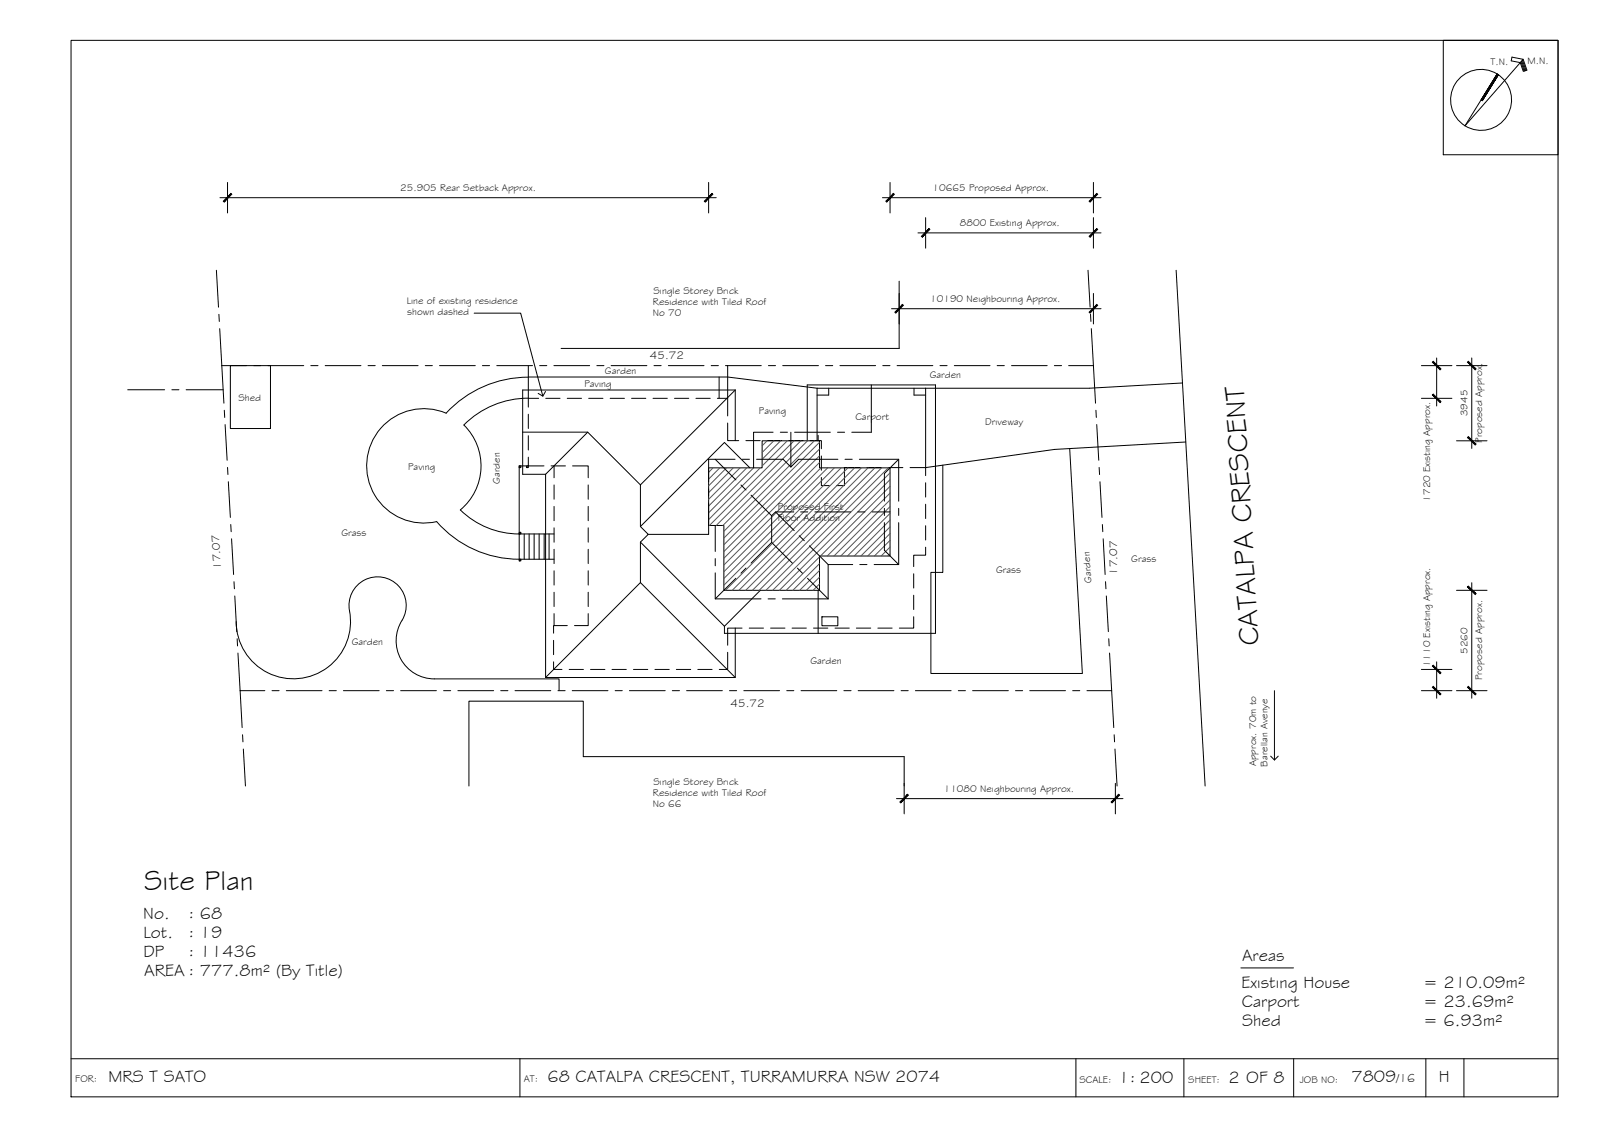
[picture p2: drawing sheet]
<svg xmlns="http://www.w3.org/2000/svg" width="420mm" height="297mm" viewBox="0 0 420 297" stroke-linecap="round" stroke-linejoin="round" font-family="sans-serif">
<!-- layer: BORDER -->
<g fill="none" stroke="#000" stroke-width=".26">
<path d="M18.6 10.6h390v277h-390zM378.5 10.6h30.1v30h-30.1zM393 19.6l-4.2 6.8M398.9 16.2l.8 2.4M399.1 16l.9 2.6M399.3 15.8l.9 2.7M399.5 15.6l1 2.8-1 .3-.8-2.3-2.3-.4 .1-1 3 .6-15.3 17.4 8.5-13.6M18.6 277.6h390M136.4 277.6v10M282.2 277.6v10M310.5 277.6v10M339.3 277.6v10"/>
<path d="M374 277.6v10M383.9 277.6v10"/>
<circle cx="388.4" cy="26.2" r="8"/>
</g>
<g fill="#000" stroke="#000" stroke-width=".26">
<path d="M392.7 19.4l-4.2 6.8zM392.7 19.4l.2 .2-4.4 6.6z"/>
<path d="M392.9 19.6l-4.4 6.6 .3 .2zM392.9 19.6l-4.1 6.8z"/>
</g>
<!-- layer: EXISTING -->
<g fill="none" stroke="#000" stroke-width=".26">
<path d="M235.8 73.7v17.6h-88.6M308.5 70.9l7.6 135.2M60.4 95.9h10.5v16.4h-10.5zM138.6 98.9a29.2 29.2 0 0 0-21.6 9.4 15 15 0 0 0-20.8 12.5 15 15 0 0 0 18.3 15.9 28.6 28.6 0 0 0 21.7 9.9M138.6 95.9v8.6M138.6 98.8h52.2l23.5 3M188.6 98.8v5.6M190.8 95.9v8.5M121.7 111.4a15 15 0 0 1-1 22.3 22 22 0 0 0 15.5 6.3M138.6 104.4a23.8 23.8 0 0 0-16.9 7M138.6 119.9v2.2h4.1M138.6 108.6v3.7"/>
<path d="M138.6 114.2v3.8M141.3 104.4h-2.7v2.3M143.1 104.4h3.8M148.8 104.4h3.7M154.4 104.4h3.7M160 104.4h3.8M165.6 104.4h3.8M171.3 104.4h3.7M176.9 104.4h3.7M182.5 104.4h3.8M188.1 104.4h2.7v4.6M190.8 110.9v4.6h2.9"/>
<path d="M195.6 115.5h3.8M201.3 115.5h3.7M206.9 115.5h3.7M212.5 115.5h2.9v2.2M214.3 101.8v13.7M215.4 119.5v3.8M217.3 101.8v1.8h-3M239.7 101.8v1.8h3.1M242.8 101.8v20.8l33.7-4.8 34.5-1.9M280.6 117.6l3.3 59h-39.8v-26.5h3.2v-28.1M310.1 100.4l-24.4 1.4h-71.4M136.2 139.5h.4v.5h-.4z"/>
<path d="M136.2 122.1h.4v.5h-.4zM136.2 140h9.1M137.5 140v6.6M138.1 122.1h.5v.5h-.5zM138.6 122.1h-2.4v24.5M138.8 140v6.6M140.1 140v6.6M141.4 140v6.6M142.7 140v6.6M144 140v6.6M144.5 122.1h3.8M145.3 122.1v3.2"/>
<path d="M145.3 127.1v3.8M145.3 132.8v3.7M145.3 138.4v3.7M150.2 122.1h4.1v3.2M154.3 127.1v3.8M154.3 132.8v3.7M154.3 138.4v3.7M215.4 125.2v2.1h2.1M225.6 122.6h-4.1v4.7h-2.1M227.4 122.6h3.8M233.1 122.6h3.7M238.7 122.6h4.1v2.1"/>
<path d="M242.8 126.6v3.7M242.8 132.2v3.7M242.8 137.8v3.8M136.2 146.6h.4v.5h-.4zM136.2 146.6h9.1M145.3 144v3.8M145.3 149.6v3.8M145.3 155.3v3.7M154.3 144v3.8M154.3 149.6v3.8M154.3 155.3v3.7M239.6 150.4v3.8"/>
<path d="M239.6 156.1v3.7M242.8 143.5v2.1h-3.2v2.9M91.7 160.1a15 15 0 0 1-13.3 17.8 15 15 0 0 1-16.5-14.9M91.7 160.1a7.5 7.5 0 0 1 9.2-8.6 7.5 7.5 0 0 1 4.1 12 10 10 0 0 0 8.9 14.5h32.7v3M145.2 173.5v2h2.2M145.2 167.9v3.7M145.3 160.9v3.1M148.8 164h-3.6v2M149.3 175.5h3.7M154.3 160.9v3.1h-3.6M154.9 175.5h3.8M160.5 175.5h3.8"/>
<path d="M166.1 175.5h3.8M171.8 175.5h3.7M177.4 175.5h3.8M183 175.5h3.8M190.8 171v4.5h-2.2M194.6 164.7h-3.8v4.5M196.5 164.7h3.7M202.1 164.7h3.8M207.7 164.7h3.8M213.4 164.7h3.7M219 164.7h3.7M224.6 164.7h3.8"/>
<path d="M230.2 164.7h3.8M239.6 161.7v3h-3.7M123 206.1v-22.3h30v14.6h84.1v7.7"/>
</g>
<!-- layer: ROOFPLAN EXIST. -->
<g fill="none" stroke="#000" stroke-width=".26">
<path d="M137.1 113.3h17l13.9 13.8M154.1 113.3l-11 11M192.8 102.2h-55.7v22.1h6M192.8 102.2l-24.8 24.9M192.8 102.2v13.3M211.7 115.5v-14.6h33.6v65.1h-55.3v-1.8M214.6 114.1v1.5M228.5 100.9v12.4M143.1 124.3v53.3M168 138l2 2.1-2 2M168 127.1v10.9M196.7 122.7l-6.7-6.7-22 22"/>
<path d="M168 142.1v10.6M168 142.1l22 22.1M170 140.1h15.9M199.4 154.8l-9.4 9.4M214.6 154.8v11.2M143.1 177.6l24.9-24.9 24.8 24.9M192.8 164.7v12.9h-49.7"/>
</g>
<!-- layer: NEWWORK -->
<path d="M185.9 122.7h14v-7.1h15v7.1h18.5v23.1h-18.5v9h-25v-17h-4zM215.6 161.7h4.1v2.4h-4.1z" fill="none" stroke="#000" stroke-width=".26"/>
<!-- layer: BOUNDARY -->
<g fill="none" stroke="#000" stroke-width=".26">
<path d="M56.8 70.9l.5 9.6M285.4 70.9l.5 9.6M57.4 82.4l.1 1.9M57.6 86.2l1.1 19.5M58.2 95.9h6.5M66.5 95.9h1.9M70.3 95.9h9.4M81.5 95.9h1.9M85.3 95.9h9.4M96.5 95.9h1.9M100.3 95.9h9.4M111.5 95.9h1.9"/>
<path d="M115.3 95.9h9.4M126.5 95.9h1.9M130.3 95.9h9.4M141.5 95.9h1.9M145.3 95.9h9.4M156.5 95.9h1.9M160.3 95.9h9.4M171.5 95.9h1.9M175.3 95.9h9.3M186.5 95.9h1.9M190.3 95.9h9.4M201.5 95.9h1.9"/>
<path d="M205.3 95.9h9.4M216.5 95.9h1.9M220.3 95.9h9.3M231.5 95.9h1.9M235.3 95.9h9.4M246.5 95.9h1.9M250.3 95.9h9.4M261.5 95.9h1.9M265.3 95.9h9.3M276.5 95.9h1.9M280.3 95.9h6.5M286 82.4l.1 1.9"/>
<path d="M286.2 86.2l1.1 19.5M33.5 102.2h9.7M45.1 102.2h1.8M48.8 102.2h9.7M58.8 107.6l.1 1.8M59 111.3l.6 9.4M287.4 107.6l.1 1.8M287.6 111.3l.6 9.4M59.7 122.5l.1 1.9M59.9 126.3l.5 9.4M60.5 137.5l.1 1.9M288.3 122.5l.1 1.9"/>
<path d="M288.5 126.3l.5 9.4M289.1 137.5l.1 1.9M60.7 141.3l.6 9.3M61.4 152.5l.1 1.9M61.6 156.2l.5 9.4M289.3 141.3l.5 9.3M289.9 152.5l.2 1.9M290.2 156.2l.5 9.4M62.2 167.5l.1 1.8M62.4 171.2l.6 9.9M290.8 167.5l.1 1.8M291 171.2l.6 9.9"/>
<path d="M63 181.1h6.5M63 181.1l.5 9.6M63.6 192.6l.1 1.9M63.8 196.4l.6 9.7M71.3 181.1h1.9M75.1 181.1h9.4M86.3 181.1h1.9M90.1 181.1h9.3M101.3 181.1h1.9M105.1 181.1h9.4M116.3 181.1h1.9M120.1 181.1h9.4"/>
<path d="M131.3 181.1h1.9M135.1 181.1h9.3M146.3 181.1h1.9M150.1 181.1h9.4M161.3 181.1h1.9M165.1 181.1h9.4M176.3 181.1h1.9M180.1 181.1h9.3M191.3 181.1h1.9M195.1 181.1h9.4M206.3 181.1h1.9M210.1 181.1h9.4"/>
<path d="M221.3 181.1h1.9M225.1 181.1h9.3M236.3 181.1h1.9M240.1 181.1h9.4M251.3 181.1h1.9M255.1 181.1h9.4M266.3 181.1h1.9M270.1 181.1h9.3M281.3 181.1h1.9M285.1 181.1h6.5M291.6 181.1l.5 9.6M292.2 192.6l.1 1.9"/>
<path d="M292.4 196.4l.6 9.7"/>
</g>
<!-- layer: 0 -->
<path d="M124.4 82.1h12.2l5.8 21.8M143.1 102.6l-.7 1.3-1.3-.8M333.3 198.2l.9 1.1 1-1.1M334.2 181.1v18.2" fill="none" stroke="#000" stroke-width=".26"/>
<!-- layer: DIMENSION -->
<g fill="none" stroke="#000" stroke-width=".26">
<path d="M57.7 51.8h130.1M59.7 47.8v8M185.9 47.8v8M231.4 51.8h57.4M233.4 47.8v8M242.8 57.1v8M286.8 47.8v8M286.8 57.1v8M235.8 76.9v8M240.8 61.1h48M286.8 76.9v8M233.8 80.9h55"/>
<path d="M372.8 95.9h8M376.8 93.8v12.6M382 95.9h8M386 93.8v23.8M372.8 104.4h8M382 115.6h8M382 154.8h8M386 152.8v30.3M372.8 175.5h8M376.8 173.5v9.6M372.8 181.1h8M382 181.1h8"/>
<path d="M235.1 209.4h59.4M237.1 205.4v8M292.5 205.4v8"/>
</g>
<!-- layer: 0 -->
<g fill="#000" stroke="#000" stroke-width=".26">
<path d="M60.6 50.7l-1.8 2.3 2-2.1zM60.6 50.7l-1.8 2.3-.2-.3z"/>
<path d="M184.7 52.7l.2 .3 1.8-2.3zM186.7 50.7l.3 .2-2.1 2.1z"/>
<path d="M234.3 50.7l-1.8 2.3 2.1-2.1zM234.3 50.7l-1.8 2.3-.2-.3z"/>
<path d="M285.7 52.7l.2 .3 1.8-2.3zM287.7 50.7l.2 .2-2 2.1z"/>
<path d="M243.7 59.9l-1.8 2.3 2-2.1zM243.7 59.9l-1.8 2.3-.2-.3z"/>
<path d="M285.7 61.9l.2 .3 1.8-2.3zM287.7 59.9l.2 .2-2 2.1z"/>
<path d="M236.7 79.8l-1.8 2.3 2-2.1zM236.7 79.8l-1.8 2.3-.2-.3z"/>
<path d="M285.7 81.8l.2 .3 1.8-2.3zM287.7 79.8l.2 .2-2 2.1z"/>
<path d="M375.7 94.9l2 2.1 .2-.3zM375.7 94.9l.2-.2 2 2z"/>
<path d="M384.9 94.9l2.2 1.8-2-2zM384.9 94.9l2.2 1.8-.2 .3z"/>
<path d="M375.9 103.3l-.2 .2 2.2 1.8zM375.7 103.5l2.2 1.8-.2 .3z"/>
<path d="M384.9 114.7l2 2 .2-.2zM384.9 114.7l.2-.2 2 2z"/>
<path d="M384.9 153.9l2 2 .2-.2zM384.9 153.9l.2-.2 2 2z"/>
<path d="M375.9 180l-.2 .2 2.2 1.8zM375.7 180.2l2.2 1.8-.2 .2z"/>
<path d="M375.7 174.6l2 2 .2-.2zM375.7 174.6l.2-.2 2 2z"/>
<path d="M385.1 180l-.2 .2 2.2 1.8zM384.9 180.2l2.2 1.8-.2 .2z"/>
<path d="M238 208.3l-1.8 2.2 2-2zM238 208.3l-1.8 2.2-.2-.2z"/>
<path d="M293.4 208.3l-2 2 .2 .2zM293.4 208.3l.2 .2-2 2z"/>
</g>
<!-- layer: HATCH -->
<g fill="none" stroke="#545454" stroke-width=".26">
<path d="M201.2 115.6l-1.3 1.3M203 115.6l-3.1 3M204.7 115.6l-4.8 4.8M206.5 115.6l-6.6 6.6M208.3 115.6l-22.2 22.2M210 115.6l-22.2 22.2M211.8 115.6l-22.2 22.2M213.6 115.6l-23.7 23.7M214.9 116l-25 25.1M214.9 117.7l-25 25.1M214.9 119.5l-25 25.1M187 122.7l-1.1 1.1"/>
<path d="M188.8 122.7l-2.9 2.9M190.5 122.7l-4.6 4.7M192.3 122.7l-6.4 6.5M194.1 122.7l-8.2 8.2M195.9 122.7l-10 10M197.6 122.7l-11.7 11.7M199.4 122.7l-13.5 13.5M214.9 121.3l-25 25.1M215.3 122.7l-25.4 25.4M217.1 122.7l-27.2 27.2M218.8 122.7l-28.9 29M220.6 122.7l-30.7 30.7"/>
<path d="M222.4 122.7l-32.1 32.1M224.1 122.7l-32 32.1M225.9 122.7l-32.1 32.1M227.7 122.7l-32.1 32.1M229.5 122.7l-32.2 32.1M231.2 122.7l-32.1 32.1M233 122.7l-32.1 32.1M233.4 124l-30.7 30.8M233.4 125.7l-29 29.1M233.4 127.5l-18.2 18.3M233.4 129.3l-16.4 16.5M233.4 131.1l-14.7 14.7"/>
<path d="M233.4 132.8l-12.9 13M233.4 134.6l-11.1 11.2M233.4 136.3l-9.4 9.5M233.4 138.1l-7.6 7.7M233.4 139.9l-5.8 5.9M214.9 146l-8.7 8.8M214.9 147.8l-7 7M214.9 149.6l-5.2 5.2M214.9 151.3l-3.4 3.5M214.9 153.1l-1.6 1.7M233.4 141.7l-4.1 4.1M233.4 143.4l-2.3 2.4"/>
<path d="M233.4 145.2l-.5 .6"/>
</g>
<!-- layer: ROOFPLAN NEW -->
<g fill="none" stroke="#000" stroke-width=".26">
<path d="M202.8 113.3h-5.2v9.4M204.6 113.3h1.9M207.4 113.3v9.1l2.1-2h10.3M208.4 113.3h9.4M219.7 113.3h1.8M223.4 113.3h5.1M185.9 131.9v8.2M185.9 128.2v1.8M187.6 137.8v6.8M187.6 120.4l5.4 5.4M192.8 120.4h-6.9v5.9M194.3 127.1l1.4 1.4"/>
<path d="M194.7 120.4h1.9M197 129.8l5.4 5.4v7M198.4 120.4h7l2 2M203.4 134.2l4.9 4.9M208.1 134.2h-4.7l-1 1M210 134.2h1.9M213.7 134.2h9.4M221.6 120.4h1.9M225 134.2h1.9M225.4 120.4h10.3v11M228.7 134.2h4.7M232 137v7.3l3.7 3.7"/>
<path d="M232 133.3v1.8M235.7 137v11h-6.4M235.7 133.3v1.8M235.7 120.4l-3.7 3.8v7.2M187.6 150.2v6.8h12M187.6 146.4v1.9M193 151.6l-5.4 5.4M195.7 148.9l-1.4 1.4M201.5 157h1.8M202.4 142.2l5.4 5.4M202.4 142.2l-5.4 5.4M205.2 157h12"/>
<path d="M209.1 148.9l1.3 1.4M209.6 140.5l1.4 1.3M211.8 151.6l5.4 5.4M212.3 143.1l4.9 4.9M223.6 148h-6.4v9M225.5 148h1.9"/>
</g>
<!-- layer: TEXT -->
<path d="M325.4 253.8h13.8" fill="none" stroke="#000" stroke-width=".26"/>
<g font-size="7.5">
<text x="330.1" y="169.2" transform="rotate(-93 330.1 169.2)">CATALPA CRESCENT</text>
<text x="37.8" y="233.3">Site Plan</text>
</g>
<g font-size="4.5">
<text x="37.6" y="240.8">No.</text>
<text x="37.6" y="245.8">Lot.</text>
<text x="49.4" y="240.8">: 68</text>
<text x="49.4" y="245.8">: 19</text>
<text x="37.6" y="250.9">DP</text>
<text x="49.4" y="250.9">: 11436</text>
<text x="325.7" y="251.8">Areas</text>
<text x="37.8" y="255.9">AREA : 777.8m² (By Title)</text>
<text x="325.6" y="259">Existing House</text>
<text x="373.4" y="259">= 210.09m²</text>
<text x="325.7" y="264">Carport</text>
<text x="325.7" y="269">Shed</text>
<text x="373.4" y="264">= 23.69m²</text>
<text x="373.4" y="269">= 6.93m²</text>
<text x="28.4" y="283.6">MRS T SATO</text>
<text x="143.6" y="283.6">68 CATALPA CRESCENT, TURRAMURRA NSW 2074</text>
<text x="293.4" y="283.9">1: 200</text>
<text x="322.2" y="283.9">2 OF 8</text>
<text x="354.4" y="283.8">7809</text>
<text x="377.4" y="283.7">H</text>
</g>
<text font-size="3.2" x="366.2" y="283.8">/16</text>
<g font-size="3">
<text x="170.4" y="94.1">45.72</text>
<text x="58" y="149.2" transform="rotate(-93 58 149.2)">17.07</text>
<text x="293" y="150.7" transform="rotate(-90 293 150.7)">17.07</text>
<text x="191.6" y="185.3">45.72</text>
</g>
<g font-size="2.6">
<text x="390.9" y="17">T.N.</text>
<text x="400.6" y="16.7">M.N.</text>
<text x="105" y="50.1">25.905 Rear Setback Approx.</text>
<text x="244.6" y="50.1">10665 Proposed Approx.</text>
<text x="251.8" y="59.3">8800 Existing Approx.</text>
<text x="171.4" y="77.1">Single Storey Brick</text>
<text x="106.7" y="79.8">Line of existing residence</text>
<text x="106.8" y="82.7">shown dashed</text>
<text x="171.2" y="82.9">No 70</text>
<text x="171.2" y="80">Residence with Tiled Roof</text>
<text x="244" y="79.2">10190 Neighbouring Approx.</text>
<text x="153.3" y="101.5">Paving</text>
<text x="158.7" y="98.2">Garden</text>
<text x="243.8" y="99.1">Garden</text>
<text x="62.5" y="105.1">Shed</text>
<text x="199" y="108.6">Paving</text>
<text x="224.3" y="110.2">Carport</text>
<text x="258.4" y="111.4">Driveway</text>
<text x="384.9" y="109.1" transform="rotate(-90 384.9 109.1)">3945</text>
<text x="388.8" y="116.1" transform="rotate(-90 388.8 116.1)">Proposed Approx.</text>
<text x="107" y="123.1">Paving</text>
<text x="131.1" y="126.8" transform="rotate(-90 131.1 126.8)">Garden</text>
<text x="375.1" y="131.5" transform="rotate(-90 375.1 131.5)">1720 Existing Approx.</text>
<text x="204" y="136.6">Floor Addition</text>
<text x="204" y="133.7">Proposed First</text>
<text x="89.5" y="140.5">Grass</text>
<text x="296.7" y="147.3">Grass</text>
<text x="261.2" y="150.3">Grass</text>
<text x="286.3" y="152.8" transform="rotate(-93 286.3 152.8)">Garden</text>
<text x="92.3" y="169.2">Garden</text>
<text x="384.9" y="171.4" transform="rotate(-90 384.9 171.4)">5260</text>
<text x="212.5" y="174.2">Garden</text>
<text x="375.1" y="175" transform="rotate(-90 375.1 175)">1110 Existing Approx.</text>
<text x="388.8" y="178.3" transform="rotate(-90 388.8 178.3)">Proposed Approx.</text>
<text x="329.5" y="200.9" transform="rotate(-90 329.5 200.9)">Approx. 70m to</text>
<text x="332.4" y="201" transform="rotate(-90 332.4 201)">Barellan Avenye</text>
<text x="171.2" y="208.7">Residence with Tiled Roof</text>
<text x="171.4" y="205.8">Single Storey Brick</text>
<text x="247.5" y="207.7">11080 Neighbouring Approx.</text>
<text x="171.2" y="211.6">No 66</text>
<text x="19.8" y="283.8">FOR:</text>
<text x="137.4" y="283.6">AT:</text>
<text x="283.1" y="283.9">SCALE:</text>
<text x="311.6" y="283.9">SHEET:</text>
<text x="340.9" y="283.9">JOB NO:</text>
</g>
</svg>
